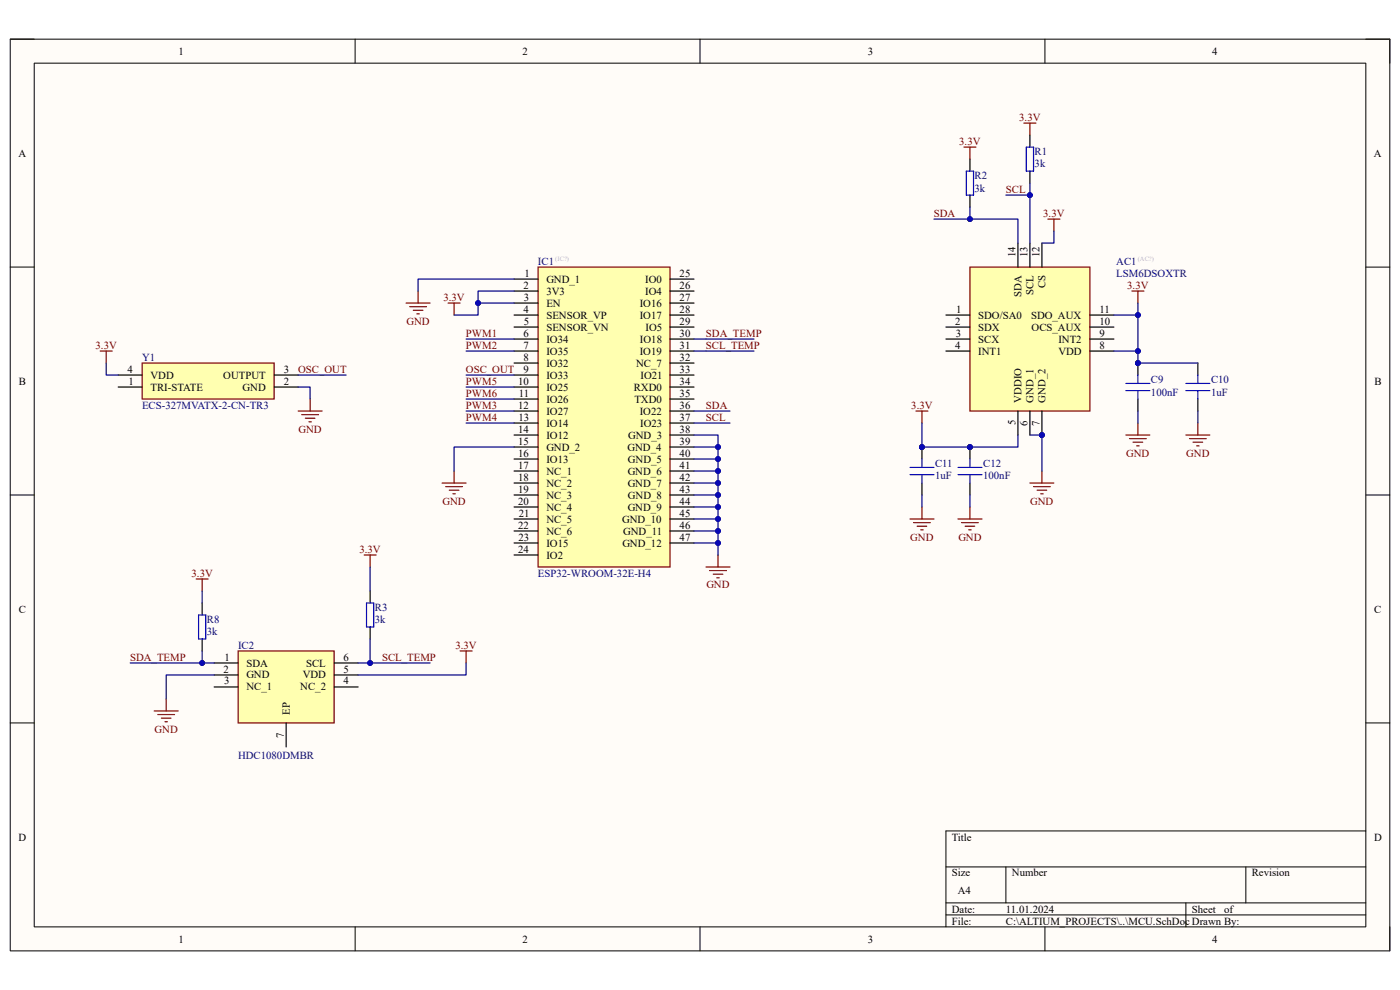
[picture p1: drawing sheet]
<svg xmlns="http://www.w3.org/2000/svg" width="297mm" height="210mm" viewBox="0 0 297 210" stroke-linecap="round" stroke-linejoin="round" font-family="sans-serif">
<path d="M2.2 8.3h292.7v193.4h-292.7z" fill-rule="evenodd" fill="#fffcf8"/>
<path d="M2.2 8.3h292.7v193.4h-292.7z" fill="none" stroke="#000" stroke-width=".21"/>
<path d="M7.3 13.4h282.5v183.2h-282.5z" fill-rule="evenodd" fill="#fffcf8"/>
<g fill="none" stroke="#000" stroke-width=".21">
<path d="M2.2 8.3h5.1M7.3 13.4h282.5v183.2h-282.5zM75.3 8.3v5.1M148.5 8.3v5.1M221.7 8.3v5.1M289.8 8.3h5.1v5.1M2.2 56.7h5.1M289.8 56.7h5.1M2.2 105h5.1M289.8 105h5.1M2.2 153.4h5.1M289.8 153.4h5.1"/>
<path d="M289.8 176.3h-89.1v20.3M75.3 196.6v5.1M148.5 196.6v5.1M200.7 183.9h89.1M200.7 191.5h89.1M200.7 194.1h89.1M213.4 183.9v7.6M221.7 196.6v5.1M251.6 191.5v5.1M264.3 183.9v7.6M294.9 196.6v5.1"/>
</g>
<path d="M114.2 56.7h27.9v63.6h-27.9z" fill-rule="evenodd" fill="#ffffb0"/>
<path d="M114.2 56.7h27.9v63.6h-27.9z" fill="none" stroke="#800000" stroke-width=".25"/>
<g fill="none" stroke="#000" stroke-width=".25">
<path d="M109.1 59.2h5.1M142.1 59.2h5.1M109.1 61.7h5.1M109.1 64.3h5.1M109.1 66.8h5.1M109.1 69.4h5.1M109.1 71.9h5.1M109.1 74.5h5.1M109.1 77h5.1M109.1 79.6h5.1M142.1 61.7h5.1M142.1 64.3h5.1"/>
<path d="M142.1 66.8h5.1M142.1 69.4h5.1M142.1 71.9h5.1M142.1 74.5h5.1M142.1 77h5.1M142.1 79.6h5.1M109.1 82.1h5.1M109.1 84.7h5.1M109.1 87.2h5.1M109.1 89.7h5.1M109.1 92.3h5.1M109.1 94.8h5.1"/>
<path d="M109.1 97.4h5.1M109.1 99.9h5.1M142.1 82.1h5.1M142.1 84.7h5.1M142.1 87.2h5.1M142.1 89.7h5.1M142.1 92.3h5.1M142.1 94.8h5.1M142.1 97.4h5.1M142.1 99.9h5.1M109.1 102.5h5.1M109.1 105h5.1"/>
<path d="M109.1 107.6h5.1M109.1 110.1h5.1M109.1 112.6h5.1M109.1 115.2h5.1M109.1 117.7h5.1M142.1 102.5h5.1M142.1 105h5.1M142.1 107.6h5.1M142.1 110.1h5.1M142.1 112.6h5.1M142.1 115.2h5.1"/>
</g>
<circle cx="221" cy="92.3" r=".51" fill="#000080"/>
<circle cx="221" cy="92.3" r=".51" fill="none" stroke="#000080" stroke-width=".21"/>
<path d="M205.8 56.7h25.4v30.5h-25.4z" fill-rule="evenodd" fill="#ffffb0"/>
<path d="M205.8 56.7h25.4v30.5h-25.4z" fill="none" stroke="#800000" stroke-width=".25"/>
<path d="M200.7 66.8h5.1M200.7 69.4h5.1M200.7 71.9h5.1M200.7 74.5h5.1M216 87.2v5.1M218.5 87.2v5.1M221 87.2v5.1" fill="none" stroke="#000" stroke-width=".25"/>
<circle cx="221" cy="92.3" r=".51" fill="#000080"/>
<circle cx="221" cy="92.3" r=".51" fill="none" stroke="#000080" stroke-width=".21"/>
<path d="M216 51.6v5.1M218.5 51.6v5.1M221 51.6v5.1M231.2 74.5h5.1M231.2 71.9h5.1M231.2 69.4h5.1M231.2 66.8h5.1" fill="none" stroke="#000" stroke-width=".25"/>
<g fill="none" stroke="#800000" stroke-width=".25">
<path d="M86.2 64.3h5M86.9 65.1h3.6M87.7 65.8h2M88.4 66.6h.6M88.7 61.7v2.6M95.1 64.3h2.5M96.3 64.3v2.5M96.3 99.9v2.6M93.8 102.5h5.1M94.6 103.2h3.5M95.3 104h2.1M96.1 104.8h.5"/>
<path d="M152.3 117.7v2.6M149.8 120.3h5.1M150.5 121h3.6M151.3 121.8h2M152.1 122.6h.5"/>
</g>
<path d="M30.2 77h28v7.6h-28z" fill-rule="evenodd" fill="#ffffb0"/>
<path d="M21.3 74.5h2.5M22.5 74.5v2.5M30.2 77h28v7.6h-28zM63.3 87.2h5M64 88h3.6M64.8 88.7h2M65.5 89.5h.6M65.8 84.7v2.5" fill="none" stroke="#800000" stroke-width=".25"/>
<path d="M205.8 33.8v2.5M218.5 28.7v2.5M218.5 36.3v2.5M205.8 41.4v2.5M25.1 79.6h5.1M58.2 79.6h5M25.1 82.1h5.1M58.2 82.1h5" fill="none" stroke="#000" stroke-width=".25"/>
<path d="M205 36.3h1.5v5.1h-1.5zM217.7 31.2h1.6v5.1h-1.6z" fill="none" stroke="#00f" stroke-width=".25"/>
<circle cx="205.8" cy="94.8" r=".51" fill="#000080"/>
<circle cx="205.8" cy="94.8" r=".51" fill="none" stroke="#000080" stroke-width=".21"/>
<path d="M205.8 94.8v2.6" fill="none" stroke="#000" stroke-width=".25"/>
<circle cx="205.8" cy="94.8" r=".51" fill="#000080"/>
<circle cx="205.8" cy="94.8" r=".51" fill="none" stroke="#000080" stroke-width=".21"/>
<path d="M205.8 102.5v2.5" fill="none" stroke="#000" stroke-width=".25"/>
<path d="M203.2 99.2h5.1M205.8 97.4v1.8M203.2 100.7h5.1M205.8 100.7v1.8" fill="none" stroke="#00f" stroke-width=".25"/>
<circle cx="195.6" cy="94.8" r=".51" fill="#000080"/>
<circle cx="195.6" cy="94.8" r=".51" fill="none" stroke="#000080" stroke-width=".21"/>
<path d="M195.6 94.8v2.6" fill="none" stroke="#000" stroke-width=".25"/>
<circle cx="195.6" cy="94.8" r=".51" fill="#000080"/>
<circle cx="195.6" cy="94.8" r=".51" fill="none" stroke="#000080" stroke-width=".21"/>
<path d="M195.6 102.5v2.5" fill="none" stroke="#000" stroke-width=".25"/>
<path d="M193.1 99.2h5M195.6 97.4v1.8M193.1 100.7h5M195.6 100.7v1.8" fill="none" stroke="#00f" stroke-width=".25"/>
<circle cx="241.4" cy="77" r=".51" fill="#000080"/>
<circle cx="241.4" cy="77" r=".51" fill="none" stroke="#000080" stroke-width=".21"/>
<path d="M241.4 77v2.6" fill="none" stroke="#000" stroke-width=".25"/>
<circle cx="241.4" cy="77" r=".51" fill="#000080"/>
<circle cx="241.4" cy="77" r=".51" fill="none" stroke="#000080" stroke-width=".21"/>
<path d="M254.1 77v2.6M241.4 84.7v2.5M254.1 84.7v2.5" fill="none" stroke="#000" stroke-width=".25"/>
<path d="M241.4 79.6v1.7M254.1 79.6v1.7M238.9 82.9h5M238.9 81.3h5M241.4 82.9v1.8M251.6 82.9h5.1M251.6 81.3h5.1M254.1 82.9v1.8" fill="none" stroke="#00f" stroke-width=".25"/>
<g fill="none" stroke="#800000" stroke-width=".25">
<path d="M204.5 31.2h2.5M205.8 31.2v2.6M217.2 26.1h2.6M218.5 26.1v2.6M222.3 46.5h2.6M223.6 46.5v2.5M240.1 61.7h2.6M241.4 61.7v2.6M194.3 87.2h2.6M195.6 87.2v2.5M221 99.9v2.6M238.9 92.3h5"/>
<path d="M239.6 93h3.6M240.4 93.8h2M241.2 94.6h.5M241.4 89.7v2.6M251.6 92.3h5.1M252.3 93h3.6M253.1 93.8h2M253.9 94.6h.5M254.1 89.7v2.6M193.1 110.1h5M193.8 110.9h3.6M194.6 111.6h2"/>
<path d="M195.3 112.4h.5M195.6 107.6v2.5M203.2 110.1h5.1M204 110.9h3.5M204.8 111.6h2M205.5 112.4h.5M205.8 107.6v2.5M218.5 102.5h5.1M219.3 103.2h3.5M220 104h2.1M220.8 104.8h.5"/>
</g>
<path d="M50.5 138.1h20.4v15.3h-20.4z" fill-rule="evenodd" fill="#ffffb0"/>
<path d="M77.2 117.7h2.6M78.5 117.7v2.6M41.6 122.8h2.6M42.9 122.8v2.6M50.5 138.1h20.4v15.3h-20.4zM97.6 138.1h2.6M98.9 138.1v2.5M32.7 150.8h5.1M33.5 151.6h3.5M34.2 152.3h2.1M35 153.1h.5M35.3 148.3v2.5" fill="none" stroke="#800000" stroke-width=".25"/>
<path d="M42.9 127.9v2.6M42.9 135.6v2.5M78.5 125.4v2.5M78.5 133v2.6M45.4 140.6h5.1M45.4 143.2h5.1M45.4 145.7h5.1M60.7 153.4v5.1M70.9 140.6h5.1M70.9 143.2h5.1M70.9 145.7h5.1" fill="none" stroke="#000" stroke-width=".25"/>
<path d="M42.1 130.5h1.6v5.1h-1.6zM77.8 127.9h1.5v5.1h-1.5z" fill="none" stroke="#00f" stroke-width=".25"/>
<path d="M147.2 92.3h5.1v25.4" fill="none" stroke="#000080" stroke-width=".25"/>
<circle cx="152.3" cy="94.8" r=".51" fill="#000080"/>
<circle cx="152.3" cy="94.8" r=".51" fill="none" stroke="#000080" stroke-width=".21"/>
<circle cx="152.3" cy="97.4" r=".51" fill="#000080"/>
<circle cx="152.3" cy="97.4" r=".51" fill="none" stroke="#000080" stroke-width=".21"/>
<circle cx="152.3" cy="99.9" r=".51" fill="#000080"/>
<circle cx="152.3" cy="99.9" r=".51" fill="none" stroke="#000080" stroke-width=".21"/>
<circle cx="152.3" cy="102.5" r=".51" fill="#000080"/>
<circle cx="152.3" cy="102.5" r=".51" fill="none" stroke="#000080" stroke-width=".21"/>
<circle cx="152.3" cy="105" r=".51" fill="#000080"/>
<circle cx="152.3" cy="105" r=".51" fill="none" stroke="#000080" stroke-width=".21"/>
<circle cx="152.3" cy="107.6" r=".51" fill="#000080"/>
<circle cx="152.3" cy="107.6" r=".51" fill="none" stroke="#000080" stroke-width=".21"/>
<circle cx="152.3" cy="110.1" r=".51" fill="#000080"/>
<circle cx="152.3" cy="110.1" r=".51" fill="none" stroke="#000080" stroke-width=".21"/>
<circle cx="152.3" cy="112.6" r=".51" fill="#000080"/>
<circle cx="152.3" cy="112.6" r=".51" fill="none" stroke="#000080" stroke-width=".21"/>
<circle cx="152.3" cy="115.2" r=".51" fill="#000080"/>
<circle cx="152.3" cy="115.2" r=".51" fill="none" stroke="#000080" stroke-width=".21"/>
<path d="M147.2 94.8h5.1" fill="none" stroke="#000080" stroke-width=".25"/>
<circle cx="152.3" cy="94.8" r=".51" fill="#000080"/>
<circle cx="152.3" cy="94.8" r=".51" fill="none" stroke="#000080" stroke-width=".21"/>
<path d="M147.2 97.4h5.1" fill="none" stroke="#000080" stroke-width=".25"/>
<circle cx="152.3" cy="97.4" r=".51" fill="#000080"/>
<circle cx="152.3" cy="97.4" r=".51" fill="none" stroke="#000080" stroke-width=".21"/>
<path d="M147.2 99.9h5.1" fill="none" stroke="#000080" stroke-width=".25"/>
<circle cx="152.3" cy="99.9" r=".51" fill="#000080"/>
<circle cx="152.3" cy="99.9" r=".51" fill="none" stroke="#000080" stroke-width=".21"/>
<path d="M147.2 102.5h5.1" fill="none" stroke="#000080" stroke-width=".25"/>
<circle cx="152.3" cy="102.5" r=".51" fill="#000080"/>
<circle cx="152.3" cy="102.5" r=".51" fill="none" stroke="#000080" stroke-width=".21"/>
<path d="M147.2 105h5.1" fill="none" stroke="#000080" stroke-width=".25"/>
<circle cx="152.3" cy="105" r=".51" fill="#000080"/>
<circle cx="152.3" cy="105" r=".51" fill="none" stroke="#000080" stroke-width=".21"/>
<path d="M147.2 107.6h5.1" fill="none" stroke="#000080" stroke-width=".25"/>
<circle cx="152.3" cy="107.6" r=".51" fill="#000080"/>
<circle cx="152.3" cy="107.6" r=".51" fill="none" stroke="#000080" stroke-width=".21"/>
<path d="M147.2 110.1h5.1" fill="none" stroke="#000080" stroke-width=".25"/>
<circle cx="152.3" cy="110.1" r=".51" fill="#000080"/>
<circle cx="152.3" cy="110.1" r=".51" fill="none" stroke="#000080" stroke-width=".21"/>
<path d="M147.2 112.6h5.1" fill="none" stroke="#000080" stroke-width=".25"/>
<circle cx="152.3" cy="112.6" r=".51" fill="#000080"/>
<circle cx="152.3" cy="112.6" r=".51" fill="none" stroke="#000080" stroke-width=".21"/>
<path d="M147.2 115.2h5.1" fill="none" stroke="#000080" stroke-width=".25"/>
<circle cx="152.3" cy="115.2" r=".51" fill="#000080"/>
<circle cx="152.3" cy="115.2" r=".51" fill="none" stroke="#000080" stroke-width=".21"/>
<path d="M109.1 59.2h-20.4v2.5M109.1 61.7h-7.7v5.1h-5.1M109.1 94.8h-12.8v5.1" fill="none" stroke="#000080" stroke-width=".25"/>
<circle cx="101.4" cy="64.3" r=".51" fill="#000080"/>
<circle cx="101.4" cy="64.3" r=".51" fill="none" stroke="#000080" stroke-width=".21"/>
<path d="M98.9 71.9h10.2M98.9 74.5h10.2M98.9 79.6h10.2M101.4 64.3h7.7M98.9 82.1h10.2M98.9 84.7h10.2" fill="none" stroke="#000080" stroke-width=".25"/>
<circle cx="101.4" cy="64.3" r=".51" fill="#000080"/>
<circle cx="101.4" cy="64.3" r=".51" fill="none" stroke="#000080" stroke-width=".21"/>
<path d="M218.5 38.8v2.6M22.5 77v2.6h2.6M63.2 79.6h10.2M63.2 82.1h2.6v2.5M98.9 87.2h10.2M98.9 89.7h10.2" fill="none" stroke="#000080" stroke-width=".25"/>
<circle cx="218.5" cy="41.4" r=".51" fill="#000080"/>
<circle cx="218.5" cy="41.4" r=".51" fill="none" stroke="#000080" stroke-width=".21"/>
<path d="M205.8 43.9v2.6" fill="none" stroke="#000080" stroke-width=".25"/>
<circle cx="205.8" cy="46.5" r=".51" fill="#000080"/>
<circle cx="205.8" cy="46.5" r=".51" fill="none" stroke="#000080" stroke-width=".21"/>
<path d="M198.1 46.5h17.9v5.1" fill="none" stroke="#000080" stroke-width=".25"/>
<circle cx="205.8" cy="46.5" r=".51" fill="#000080"/>
<circle cx="205.8" cy="46.5" r=".51" fill="none" stroke="#000080" stroke-width=".21"/>
<path d="M213.4 41.4h5.1v10.2" fill="none" stroke="#000080" stroke-width=".25"/>
<circle cx="218.5" cy="41.4" r=".51" fill="#000080"/>
<circle cx="218.5" cy="41.4" r=".51" fill="none" stroke="#000080" stroke-width=".21"/>
<path d="M218.5 92.3h2.5v7.6" fill="none" stroke="#000080" stroke-width=".25"/>
<circle cx="221" cy="92.3" r=".51" fill="#000080"/>
<circle cx="221" cy="92.3" r=".51" fill="none" stroke="#000080" stroke-width=".21"/>
<path d="M195.6 89.7v5.1h20.4v-2.5" fill="none" stroke="#000080" stroke-width=".25"/>
<circle cx="205.8" cy="94.8" r=".51" fill="#000080"/>
<circle cx="205.8" cy="94.8" r=".51" fill="none" stroke="#000080" stroke-width=".21"/>
<circle cx="195.6" cy="94.8" r=".51" fill="#000080"/>
<circle cx="195.6" cy="94.8" r=".51" fill="none" stroke="#000080" stroke-width=".21"/>
<path d="M236.3 74.5h5.1v2.5h12.7M195.6 105v2.6M205.8 105v2.6" fill="none" stroke="#000080" stroke-width=".25"/>
<circle cx="241.4" cy="74.5" r=".51" fill="#000080"/>
<circle cx="241.4" cy="74.5" r=".51" fill="none" stroke="#000080" stroke-width=".21"/>
<circle cx="241.4" cy="77" r=".51" fill="#000080"/>
<circle cx="241.4" cy="77" r=".51" fill="none" stroke="#000080" stroke-width=".21"/>
<path d="M236.3 66.8h5.1v7.7" fill="none" stroke="#000080" stroke-width=".25"/>
<circle cx="241.4" cy="74.5" r=".51" fill="#000080"/>
<circle cx="241.4" cy="74.5" r=".51" fill="none" stroke="#000080" stroke-width=".21"/>
<circle cx="241.4" cy="66.8" r=".51" fill="#000080"/>
<circle cx="241.4" cy="66.8" r=".51" fill="none" stroke="#000080" stroke-width=".21"/>
<path d="M241.4 64.3v2.5" fill="none" stroke="#000080" stroke-width=".25"/>
<circle cx="241.4" cy="66.8" r=".51" fill="#000080"/>
<circle cx="241.4" cy="66.8" r=".51" fill="none" stroke="#000080" stroke-width=".21"/>
<path d="M223.6 49v2.6h-2.6M147.2 89.7h7.7M147.2 87.2h7.7M241.4 87.2v2.5M254.1 87.2v2.5M42.9 138.1v2.5h2.5M45.4 143.2h-10.1v5.1" fill="none" stroke="#000080" stroke-width=".25"/>
<circle cx="42.9" cy="140.6" r=".51" fill="#000080"/>
<circle cx="42.9" cy="140.6" r=".51" fill="none" stroke="#000080" stroke-width=".21"/>
<path d="M78.5 135.6v5h-2.5" fill="none" stroke="#000080" stroke-width=".25"/>
<circle cx="78.5" cy="140.6" r=".51" fill="#000080"/>
<circle cx="78.5" cy="140.6" r=".51" fill="none" stroke="#000080" stroke-width=".21"/>
<path d="M42.9 125.4v2.5M78.5 120.3v5.1M27.6 140.6h15.3" fill="none" stroke="#000080" stroke-width=".25"/>
<circle cx="42.9" cy="140.6" r=".51" fill="#000080"/>
<circle cx="42.9" cy="140.6" r=".51" fill="none" stroke="#000080" stroke-width=".21"/>
<path d="M147.2 71.9h12.8M147.2 74.5h12.8M78.5 140.6h12.7M98.9 140.6v2.6h-22.9" fill="none" stroke="#000080" stroke-width=".25"/>
<circle cx="78.5" cy="140.6" r=".51" fill="#000080"/>
<circle cx="78.5" cy="140.6" r=".51" fill="none" stroke="#000080" stroke-width=".21"/>
<g font-size="2.3">
<text x="37.9" y="11.6">1</text>
<text x="110.9" y="11.6">2</text>
<text x="184.1" y="11.6">3</text>
<text x="257.2" y="11.6">4</text>
<text x="3.9" y="33.2">A</text>
<text x="291.5" y="33.2">A</text>
<text x="111.3" y="58.7">1</text>
<text x="115.9" y="59.9">GND_1</text>
<text x="136.9" y="59.9">IO0</text>
<text x="144.2" y="58.7">25</text>
<text x="215.4" y="54.6" transform="rotate(-90 215.4 54.6)">14</text>
<text x="218" y="54.6" transform="rotate(-90 218 54.6)">13</text>
<text x="220.6" y="54.6" transform="rotate(-90 220.6 54.6)">12</text>
<text x="111" y="61.3">2</text>
<text x="111.1" y="63.8">3</text>
<text x="115.9" y="62.5">3V3</text>
<text x="115.9" y="65.1">EN</text>
<text x="135.7" y="65.1">IO16</text>
<text x="136.9" y="62.5">IO4</text>
<text x="144.2" y="61.3">26</text>
<text x="144.2" y="63.8">27</text>
<text x="216.7" y="63" transform="rotate(-90 216.7 63)">SDA</text>
<text x="219.3" y="62.6" transform="rotate(-90 219.3 62.6)">SCL</text>
<text x="221.8" y="61.1" transform="rotate(-90 221.8 61.1)">CS</text>
<text x="111" y="66.3">4</text>
<text x="111" y="71.4">6</text>
<text x="111.1" y="68.9">5</text>
<text x="115.9" y="67.6">SENSOR_VP</text>
<text x="115.9" y="70.1">SENSOR_VN</text>
<text x="135.7" y="67.6">IO17</text>
<text x="136.9" y="70.1">IO5</text>
<text x="144.2" y="66.3">28</text>
<text x="144.2" y="68.9">29</text>
<text x="144.2" y="71.4">30</text>
<text x="202.6" y="68.9">2</text>
<text x="202.8" y="71.4">3</text>
<text x="202.9" y="66.3">1</text>
<text x="207.5" y="67.6">SDO/SA0</text>
<text x="207.5" y="70.1">SDX</text>
<text x="218.7" y="67.6">SDO_AUX</text>
<text x="218.9" y="70.1">OCS_AUX</text>
<text x="233.3" y="71.4">9</text>
<text x="233.3" y="68.9">10</text>
<text x="233.3" y="66.3">11</text>
<text x="111" y="74">7</text>
<text x="111.1" y="76.5">8</text>
<text x="115.9" y="72.7">IO34</text>
<text x="115.9" y="75.2">IO35</text>
<text x="115.9" y="77.8">IO32</text>
<text x="135" y="77.8">NC_7</text>
<text x="135.7" y="75.2">IO19</text>
<text x="135.8" y="72.7">IO18</text>
<text x="144.2" y="74">31</text>
<text x="144.2" y="76.5">32</text>
<text x="202.6" y="74">4</text>
<text x="207.5" y="72.7">SCX</text>
<text x="207.5" y="75.2">INT1</text>
<text x="224.5" y="75.2">VDD</text>
<text x="224.5" y="72.7">INT2</text>
<text x="233.3" y="74">8</text>
<text x="4" y="81.6">B</text>
<text x="27.1" y="79">4</text>
<text x="27.3" y="81.6">1</text>
<text x="31.9" y="82.9">TRI-STATE</text>
<text x="31.9" y="80.3">VDD</text>
<text x="47.4" y="80.3">OUTPUT</text>
<text x="51.5" y="82.9">GND</text>
<text x="60.2" y="81.6">2</text>
<text x="60.2" y="79">3</text>
<text x="109.9" y="81.6">10</text>
<text x="111" y="79">9</text>
<text x="115.9" y="80.3">IO33</text>
<text x="115.9" y="82.9">IO25</text>
<text x="134.5" y="82.9">RXD0</text>
<text x="135.9" y="80.3">IO21</text>
<text x="144.2" y="79">33</text>
<text x="144.2" y="81.6">34</text>
<text x="291.6" y="81.6">B</text>
<text x="109.9" y="86.7">12</text>
<text x="110" y="89.2">13</text>
<text x="110.1" y="84.2">11</text>
<text x="115.9" y="85.4">IO26</text>
<text x="115.9" y="88">IO27</text>
<text x="134.6" y="85.4">TXD0</text>
<text x="135.7" y="88">IO22</text>
<text x="144.2" y="84.2">35</text>
<text x="144.2" y="86.7">36</text>
<text x="144.2" y="89.2">37</text>
<text x="216.7" y="85.4" transform="rotate(-90 216.7 85.4)">VDDIO</text>
<text x="219.3" y="85.4" transform="rotate(-90 219.3 85.4)">GND_1</text>
<text x="221.8" y="85.4" transform="rotate(-90 221.8 85.4)">GND_2</text>
<text x="109.9" y="91.8">14</text>
<text x="109.9" y="94.3">15</text>
<text x="115.9" y="90.5">IO14</text>
<text x="115.9" y="93">IO12</text>
<text x="115.9" y="95.6">GND_2</text>
<text x="133.1" y="95.6">GND_4</text>
<text x="133.3" y="93">GND_3</text>
<text x="135.8" y="90.5">IO23</text>
<text x="144.2" y="91.8">38</text>
<text x="144.2" y="94.3">39</text>
<text x="215.4" y="90.2" transform="rotate(-90 215.4 90.2)">5</text>
<text x="218" y="90.3" transform="rotate(-90 218 90.3)">6</text>
<text x="220.6" y="90.3" transform="rotate(-90 220.6 90.3)">7</text>
<text x="109.9" y="96.9">16</text>
<text x="109.9" y="99.4">17</text>
<text x="109.9" y="101.9">18</text>
<text x="115.9" y="98.1">IO13</text>
<text x="115.9" y="100.7">NC_1</text>
<text x="133.2" y="100.7">GND_6</text>
<text x="133.2" y="98.1">GND_5</text>
<text x="144.2" y="96.9">40</text>
<text x="144.2" y="99.4">41</text>
<text x="144.2" y="101.9">42</text>
<text x="109.9" y="104.5">19</text>
<text x="109.9" y="107.1">20</text>
<text x="115.9" y="103.2">NC_2</text>
<text x="115.9" y="105.8">NC_3</text>
<text x="133.2" y="103.2">GND_7</text>
<text x="133.2" y="105.8">GND_8</text>
<text x="144.2" y="104.5">43</text>
<text x="144.2" y="107.1">44</text>
<text x="109.9" y="112.1">22</text>
<text x="110.1" y="109.6">21</text>
<text x="115.9" y="108.3">NC_4</text>
<text x="115.9" y="110.9">NC_5</text>
<text x="115.9" y="113.4">NC_6</text>
<text x="132" y="110.9">GND_10</text>
<text x="132.2" y="113.4">GND_11</text>
<text x="133.2" y="108.3">GND_9</text>
<text x="144.2" y="109.6">45</text>
<text x="144.2" y="112.1">46</text>
<text x="109.9" y="117.2">24</text>
<text x="110" y="114.7">23</text>
<text x="115.9" y="116">IO15</text>
<text x="115.9" y="118.5">IO2</text>
<text x="132" y="116">GND_12</text>
<text x="144.2" y="114.7">47</text>
<text x="4" y="130">C</text>
<text x="291.5" y="130">C</text>
<text x="47.4" y="142.7">2</text>
<text x="47.6" y="140.1">1</text>
<text x="52.3" y="141.4">SDA</text>
<text x="52.3" y="143.9">GND</text>
<text x="64.2" y="143.9">VDD</text>
<text x="64.9" y="141.4">SCL</text>
<text x="72.9" y="140.1">6</text>
<text x="72.9" y="142.7">5</text>
<text x="47.5" y="145.2">3</text>
<text x="52.3" y="146.5">NC_1</text>
<text x="63.7" y="146.5">NC_2</text>
<text x="72.9" y="145.2">4</text>
<text x="61.5" y="151.6" transform="rotate(-90 61.5 151.6)">EP</text>
<text x="60.2" y="156.5" transform="rotate(-90 60.2 156.5)">7</text>
<text x="3.9" y="178.3">D</text>
<text x="201.9" y="178.3">Title</text>
<text x="291.5" y="178.3">D</text>
<text x="201.9" y="185.9">Size</text>
<text x="214.7" y="185.9">Number</text>
<text x="265.6" y="185.9">Revision</text>
<text x="203.2" y="189.7">A4</text>
<text x="201.9" y="193.6">Date:</text>
<text x="201.9" y="196.1">File:</text>
<text x="213.4" y="193.6">11.01.2024</text>
<text x="213.4" y="196.1">C:\ALTIUM_PROJECTS\..\MCU.SchDoc Drawn By:</text>
<text x="252.8" y="193.6">Sheet</text>
<text x="259.7" y="193.6">of</text>
<text x="37.9" y="199.9">1</text>
<text x="110.9" y="199.9">2</text>
<text x="184.1" y="199.9">3</text>
<text x="257.2" y="199.9">4</text>
</g>
<g font-size="2.3" fill="#800000">
<text x="216.2" y="25.6">3.3V</text>
<text x="203.5" y="30.7">3.3V</text>
<text x="213.4" y="40.9">SCL</text>
<text x="198.1" y="46">SDA</text>
<text x="221.3" y="46">3.3V</text>
<text x="94.1" y="63.8">3.3V</text>
<text x="239.1" y="61.3">3.3V</text>
<text x="86.2" y="68.9">GND</text>
<text x="98.8" y="71.4">PWM1</text>
<text x="149.8" y="71.4">SDA_TEMP</text>
<text x="20.3" y="74">3.3V</text>
<text x="98.8" y="74">PWM2</text>
<text x="149.8" y="74">SCL_TEMP</text>
<text x="63.2" y="79">OSC_OUT</text>
<text x="98.8" y="81.6">PWM5</text>
<text x="98.8" y="79">OSC_OUT</text>
<text x="98.8" y="84.2">PWM6</text>
<text x="98.8" y="86.7">PWM3</text>
<text x="98.8" y="89.2">PWM4</text>
<text x="149.8" y="86.7">SDA</text>
<text x="149.8" y="89.2">SCL</text>
<text x="193.3" y="86.7">3.3V</text>
<text x="63.3" y="91.8">GND</text>
<text x="238.9" y="96.9">GND</text>
<text x="251.7" y="96.9">GND</text>
<text x="93.9" y="107.1">GND</text>
<text x="218.6" y="107.1">GND</text>
<text x="76.2" y="117.2">3.3V</text>
<text x="193.1" y="114.7">GND</text>
<text x="203.3" y="114.7">GND</text>
<text x="40.6" y="122.3">3.3V</text>
<text x="149.9" y="124.8">GND</text>
<text x="96.6" y="137.6">3.3V</text>
<text x="27.6" y="140.1">SDA_TEMP</text>
<text x="81.1" y="140.1">SCL_TEMP</text>
<text x="32.8" y="155.4">GND</text>
</g>
<g font-size="2.3" fill="#000080">
<text x="219.5" y="33">R1</text>
<text x="219.5" y="35.5">3k</text>
<text x="206.8" y="38.1">R2</text>
<text x="206.8" y="40.6">3k</text>
<text x="114.1" y="56.1">IC1</text>
<text x="236.8" y="56.1">AC1</text>
<text x="236.8" y="58.7">LSM6DSOXTR</text>
<text x="30.1" y="76.5">Y1</text>
<text x="244.2" y="81.3">C9</text>
<text x="244.2" y="83.9">100nF</text>
<text x="256.9" y="81.3">C10</text>
<text x="256.9" y="83.9">1uF</text>
<text x="30.1" y="86.7">ECS-327MVATX-2-CN-TR3</text>
<text x="198.4" y="99.1">C11</text>
<text x="198.4" y="101.7">1uF</text>
<text x="208.6" y="99.1">C12</text>
<text x="208.6" y="101.7">100nF</text>
<text x="114.1" y="122.3">ESP32-WROOM-32E-H4</text>
<text x="79.5" y="129.7">R3</text>
<text x="43.9" y="132.2">R8</text>
<text x="43.9" y="134.8">3k</text>
<text x="50.5" y="137.6">IC2</text>
<text x="79.5" y="132.2">3k</text>
<text x="50.5" y="161">HDC1080DMBR</text>
</g>
<g font-size="1.4" fill="#b2b0d4">
<text x="117.8" y="55.3">(IC?)</text>
<text x="241.4" y="55.3">(AC?)</text>
</g>
</svg>
